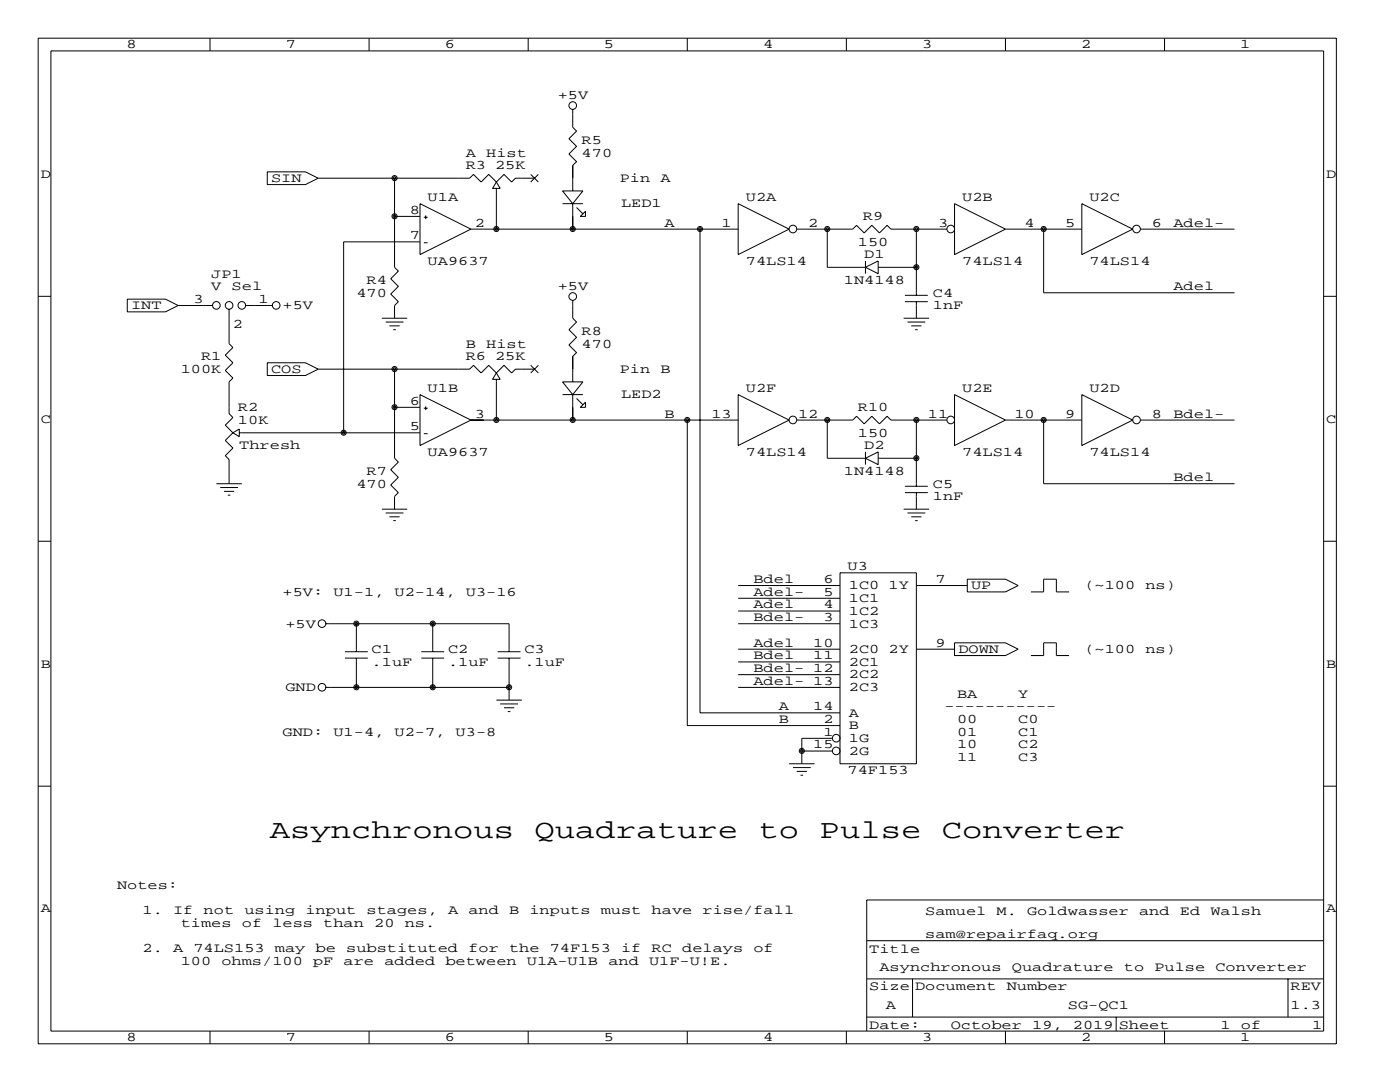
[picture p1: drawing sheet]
<svg xmlns="http://www.w3.org/2000/svg" width="279mm" height="216mm" viewBox="0 0 279 216" stroke-linecap="round" stroke-linejoin="round" font-family="sans-serif">
<g fill="none" stroke="#000" stroke-width=".2">
<path d="M7.6 7.6h259.1v200.7h-259.1zM10.2 10.2h254v195.5h-254zM41.9 7.6v2.6M73.7 7.6v2.6M105.4 7.6v2.6M137.2 7.6v2.6M168.9 7.6v2.6M200.7 7.6v2.6M232.4 7.6v2.6M53.3 34.3h7.7l2.5 1.3-2.5 1.2h-7.7zM63.5 35.6h30.2l.8-.8 1.5 1.5 1.5-1.5 1.6 1.5M78.7 35.6v17.7l.8 .8-1.5 1.5 1.5 1.5-1.5 1.6 1.5 1.5-.8 .8v2.5"/>
<path d="M99.1 37.6v8.1M99.1 36.3l.7 1.3h-1.5zM105.9 34.8l1.5 1.5M106.7 35.6h-3.8l-.8 .7-1.5-1.5-1.5 1.5M107.4 34.8l-1.5 1.5M112.3 38.1h4l-2 2.5zM114.3 21.8v3.6l.8 .8-1.6 1.5 1.6 1.5-1.6 1.5 1.6 1.6-.8 .7v5.1M7.6 59.1h2.6M25.4 59.7h7.6l2.6 1.3-2.6 1.2h-7.6zM78.7 43.2h5.1M83.8 40.6l10.2 5.1-10.2 5.1zM83.8 48.3h-15.2v38.1"/>
<path d="M84.6 43.4h.7M84.6 48.4h.7M85 43v.7M94 45.7h53.3M112.3 40.6h4M114.3 40.6v5.1M114.3 59.9v3.6l.8 .8-1.6 1.5 1.6 1.5-1.6 1.5 1.6 1.6-.8 .7v5.1M115.1 41.4l1.2 1.3M116.8 42.2v1h-1zM139.7 45.7v96.5h27.9M147.3 40.6l10.2 5.1-10.2 5.1zM159 45.7h11.2l.7-.7 1.6 1.5 1.5-1.5 1.5 1.5 1.5-1.5 .8 .7h11.2"/>
<path d="M165.1 45.7h.1M165.1 45.7v7.6h7.6M172.7 53.3l2.6-1.2v2.5zM172.7 52.1v2.5M175.3 53.3h7.6M180.6 58.9h4.6M182.9 45.7v13.2M190.5 40.6l10.2 5.1-10.2 5.1zM200.7 45.7h15.2M208.3 45.7v12.7h38.1M215.9 40.6l10.2 5.1-10.2 5.1zM227.6 45.7h18.8"/>
<path d="M264.2 59.1h2.5M35.6 61h6.8M45.7 61.7v6.9l.8 .7-1.5 1.6 1.5 1.5-1.5 1.5 1.5 1.5-.8 .8v6.3l.8 .8-1.5 1.5 1.5 1.6M49 61h5.4M53.3 72.4h7.7l2.5 1.3-2.5 1.2h-7.7zM63.5 73.7h30.2l.8-.8 1.5 1.5 1.5-1.5 1.6 1.5M76.2 63.5h5.1M77 64.3h3.5M77.7 65h2.1M78.5 65.8h.5M78.7 73.7v17.7l.8 .8-1.5 1.5 1.5 1.5-1.5 1.6 1.5 1.5-.8 .8v2.5M83.8 78.7l10.2 5.1-10.2 5.1z"/>
<path d="M99.1 75.7v8.1M99.1 74.4l.7 1.3h-1.5zM105.9 72.9l1.5 1.5M106.7 73.7h-3.8l-.8 .7-1.5-1.5-1.5 1.5M107.4 72.9l-1.5 1.5M112.3 76.2h4l-2 2.5zM112.3 78.7h4M114.3 78.7v5.1M115.1 79.5l1.2 1.3M147.3 78.7l10.2 5.1-10.2 5.1zM180.3 63.5h5.1M180.6 60.2h4.6"/>
<path d="M181.1 64.3h3.6M181.9 65h2M182.6 65.8h.5M182.9 60.2v3.3M190.5 78.7l10.2 5.1-10.2 5.1zM215.9 78.7l10.2 5.1-10.2 5.1zM43.2 96.5h5.1M43.9 97.3h3.6M44.7 98h2M45.5 98.8h.5M46.5 86.4l-1.5 1.5 1.5 1.5-1.5 1.5 .7 .8v4.8M46.5 86.4l1.3-.8v1.5z"/>
<path d="M47.8 86.4h36M78.7 81.3h5.1M84.6 81.5h.7M84.6 86.5h.7M85 81.1v.7M94 83.8h53.3M115.8 81.3l1-1v1zM137.2 83.8v61h30.4M159 83.8h11.2l.7-.7 1.6 1.5 1.5-1.5 1.5 1.5 1.5-1.5 .8 .7h11.2M165.1 83.8h.1M165.1 83.8v7.6h7.6M172.7 91.4l2.6-1.2v2.5z"/>
<path d="M172.7 90.2v2.5M175.3 91.4h7.6M180.6 98.3h4.6M180.6 97h4.6M182.9 83.8v13.2M182.9 98.3v3.3M200.7 83.8h15.2M208.3 83.8v12.7h38.1M227.6 83.8h18.8M7.6 108h2.6M76.2 101.6h5.1M77 102.4h3.5"/>
<path d="M77.7 103.1h2.1M78.5 103.9h.5M147.3 116.8h20.3M147.3 119.4h20.3M167.6 114.3h15.3v38.1h-15.3zM180.3 101.6h5.1M181.1 102.4h3.6M181.9 103.1h2M182.6 103.9h.5M182.9 116.8h10.1M193 115.6h7.7l2.5 1.2-2.5 1.3h-7.7zM205.7 118.1h2.6v-2.5h2.5v2.5h2.6"/>
<path d="M264.2 108h2.5M65 124.5h36.6v5.5M65 137.2h36.6M68.8 131.3h4.6M68.8 130h4.6M71.1 124.5v5.5M71.1 131.3v5.9M84.1 131.3h4.5M84.1 130h4.5M86.4 124.5v5.5M86.4 131.3v5.9M99.1 139.7h5"/>
<path d="M99.3 131.3h4.6M99.3 130h4.6M101.6 131.3v8.4M147.3 124.5h20.3M147.3 137.2h20.3M147.3 129.5h20.3M147.3 121.9h20.3M147.3 132.1h20.3M147.3 134.6h20.3M182.9 129.5h7.6M190.5 128.3h10.2l2.5 1.2-2.5 1.3h-10.2zM205.7 130.8h2.6v-2.5h2.5v2.5h2.6"/>
<path d="M7.6 156.9h2.6M99.8 140.5h3.6M100.6 141.2h2M101.3 142h.6M157.5 152.4h5.1M158.2 153.2h3.6M159 153.9h2M159.8 154.7h.5M160 149.9h6.1M166.1 147.3h-6.1v5.1M264.2 156.9h2.5M264.2 179.6h-91.2v26.1"/>
<path d="M173 195.3h91.2M173 187.7h91.2M182.1 195.3v7.6M257 195.3v7.6M41.9 205.7v2.6M73.7 205.7v2.6M105.4 205.7v2.6M137.2 205.7v2.6M168.9 205.7v2.6M173 202.9h91.2M200.7 205.7v2.6M222.8 202.9v2.8"/>
<path d="M232.4 205.7v2.6"/>
<circle cx="78.7" cy="35.5" r=".51"/>
<circle cx="78.7" cy="35.5" r=".25"/>
<circle cx="114.3" cy="21.1" r=".76"/>
<circle cx="78.7" cy="43.2" r=".51"/>
<circle cx="78.7" cy="43.2" r=".25"/>
<circle cx="99.1" cy="45.7" r=".51"/>
<circle cx="99.1" cy="45.7" r=".25"/>
<circle cx="114.3" cy="45.7" r=".51"/>
<circle cx="114.3" cy="59.2" r=".76"/>
<circle cx="114.3" cy="45.7" r=".25"/>
<circle cx="139.7" cy="45.7" r=".51"/>
<circle cx="139.7" cy="45.7" r=".25"/>
<circle cx="158.2" cy="45.7" r=".76"/>
<circle cx="165.1" cy="45.7" r=".51"/>
<circle cx="165.1" cy="45.7" r=".25"/>
<circle cx="182.9" cy="53.3" r=".51"/>
<circle cx="182.9" cy="45.7" r=".51"/>
<circle cx="182.9" cy="53.3" r=".25"/>
<circle cx="182.9" cy="45.7" r=".25"/>
<circle cx="189.7" cy="45.7" r=".76"/>
<circle cx="208.3" cy="45.7" r=".51"/>
<circle cx="208.3" cy="45.7" r=".25"/>
<circle cx="226.8" cy="45.7" r=".76"/>
<circle cx="43.2" cy="60.9" r=".76"/>
<circle cx="45.7" cy="60.9" r=".76"/>
<circle cx="48.3" cy="60.9" r=".76"/>
<circle cx="55.1" cy="60.9" r=".76"/>
<circle cx="78.7" cy="73.6" r=".51"/>
<circle cx="78.7" cy="73.6" r=".25"/>
<circle cx="68.6" cy="86.3" r=".51"/>
<circle cx="68.6" cy="86.3" r=".25"/>
<circle cx="78.7" cy="81.3" r=".51"/>
<circle cx="78.7" cy="81.3" r=".25"/>
<circle cx="99.1" cy="83.8" r=".51"/>
<circle cx="99.1" cy="83.8" r=".25"/>
<circle cx="114.3" cy="83.8" r=".51"/>
<circle cx="114.3" cy="83.8" r=".25"/>
<circle cx="137.2" cy="83.8" r=".51"/>
<circle cx="137.2" cy="83.8" r=".25"/>
<circle cx="158.2" cy="83.8" r=".76"/>
<circle cx="165.1" cy="83.8" r=".51"/>
<circle cx="165.1" cy="83.8" r=".25"/>
<circle cx="182.9" cy="83.8" r=".51"/>
<circle cx="182.9" cy="91.4" r=".51"/>
<circle cx="182.9" cy="83.8" r=".25"/>
<circle cx="182.9" cy="91.4" r=".25"/>
<circle cx="189.7" cy="83.8" r=".76"/>
<circle cx="208.3" cy="83.8" r=".51"/>
<circle cx="208.3" cy="83.8" r=".25"/>
<circle cx="226.8" cy="83.8" r=".76"/>
<circle cx="64.3" cy="124.4" r=".76"/>
<circle cx="64.3" cy="137.1" r=".76"/>
<circle cx="71.1" cy="124.4" r=".51"/>
<circle cx="71.1" cy="137.1" r=".51"/>
<circle cx="71.1" cy="137.1" r=".25"/>
<circle cx="71.1" cy="124.4" r=".25"/>
<circle cx="86.4" cy="124.4" r=".51"/>
<circle cx="86.4" cy="137.1" r=".51"/>
<circle cx="86.4" cy="124.4" r=".25"/>
<circle cx="86.4" cy="137.1" r=".25"/>
<circle cx="101.6" cy="137.1" r=".51"/>
<circle cx="101.6" cy="137.1" r=".25"/>
<circle cx="160" cy="149.8" r=".51"/>
<circle cx="160" cy="149.8" r=".25"/>
<circle cx="166.9" cy="149.8" r=".76"/>
<circle cx="166.9" cy="147.3" r=".76"/>
</g>
<g font-size="5.3">
<text x="53.8" y="167.1">Asynchronous</text>
<text x="106.7" y="167.1">Quadrature</text>
<text x="151.4" y="167.1">to</text>
<text x="163.6" y="167.1">Pulse</text>
<text x="188" y="167.1">Converter</text>
</g>
<g font-size="2.6">
<text x="25.3" y="9.7">8</text>
<text x="57" y="9.7">7</text>
<text x="88.8" y="9.7">6</text>
<text x="120.5" y="9.7">5</text>
<text x="152.3" y="9.7">4</text>
<text x="184" y="9.7">3</text>
<text x="215.8" y="9.7">2</text>
<text x="247.5" y="9.7">1</text>
<text x="111.3" y="19.8">+5V</text>
<text x="116.1" y="28.7">R5</text>
<text x="8.1" y="35.5">D</text>
<text x="93" y="33.8">R3 25K</text>
<text x="93" y="31.2">A</text>
<text x="97" y="31.2">Hist</text>
<text x="116.1" y="31.2">470</text>
<text x="264.7" y="35.5">D</text>
<text x="54.1" y="36.3">SIN</text>
<text x="85.3" y="40.1">U1A</text>
<text x="123.7" y="36.3">Pin</text>
<text x="124" y="41.4">LED1</text>
<text x="131.8" y="36.3">A</text>
<text x="148.8" y="40.1">U2A</text>
<text x="192" y="40.1">U2B</text>
<text x="217.4" y="40.1">U2C</text>
<text x="81.8" y="42.7">8</text>
<text x="81.8" y="47.8">7</text>
<text x="94.7" y="45.2">2</text>
<text x="132.6" y="45.2">A</text>
<text x="144" y="45.2">1</text>
<text x="161.3" y="45.2">2</text>
<text x="172.2" y="43.9">R9</text>
<text x="187.2" y="45.2">3</text>
<text x="204.5" y="45.2">4</text>
<text x="212.6" y="45.2">5</text>
<text x="229.9" y="45.2">6</text>
<text x="234.2" y="45.2">Adel-</text>
<text x="85.3" y="52.8">UA9637</text>
<text x="148.8" y="52.8">74LS14</text>
<text x="171.2" y="49">150</text>
<text x="172.5" y="51.6">D1</text>
<text x="192" y="52.8">74LS14</text>
<text x="217.4" y="52.8">74LS14</text>
<text x="42.2" y="55.4">JP1</text>
<text x="42.2" y="57.9">V</text>
<text x="46.2" y="57.9">Sel</text>
<text x="71.1" y="59.2">470</text>
<text x="73.2" y="56.6">R4</text>
<text x="111.3" y="57.9">+5V</text>
<text x="168.4" y="56.6">1N4148</text>
<text x="186.2" y="59.2">C4</text>
<text x="234.2" y="57.9">Adel</text>
<text x="26.2" y="61.7">INT</text>
<text x="38.6" y="60.5">3</text>
<text x="46.5" y="65.5">2</text>
<text x="51.6" y="60.5">1</text>
<text x="56.4" y="61.7">+5V</text>
<text x="186.2" y="61.7">1nF</text>
<text x="40.1" y="71.9">R1</text>
<text x="93" y="71.9">R6 25K</text>
<text x="93" y="69.3">B</text>
<text x="97" y="69.3">Hist</text>
<text x="116.1" y="66.8">R8</text>
<text x="116.1" y="69.3">470</text>
<text x="36.1" y="74.4">100K</text>
<text x="54.1" y="74.4">COS</text>
<text x="123.7" y="74.4">Pin</text>
<text x="131.8" y="74.4">B</text>
<text x="47.5" y="82">R2</text>
<text x="81.8" y="80.8">6</text>
<text x="85.3" y="78.2">U1B</text>
<text x="94.7" y="83.3">3</text>
<text x="124" y="79.5">LED2</text>
<text x="132.6" y="83.3">B</text>
<text x="142" y="83.3">13</text>
<text x="148.8" y="78.2">U2F</text>
<text x="159.3" y="83.3">12</text>
<text x="171.2" y="82">R10</text>
<text x="185.2" y="83.3">11</text>
<text x="192" y="78.2">U2E</text>
<text x="202.4" y="83.3">10</text>
<text x="212.6" y="83.3">9</text>
<text x="217.4" y="78.2">U2D</text>
<text x="229.9" y="83.3">8</text>
<text x="234.2" y="83.3">Bdel-</text>
<text x="8.1" y="84.3">C</text>
<text x="47.5" y="84.6">10K</text>
<text x="47.8" y="89.7">Thresh</text>
<text x="81.8" y="85.9">5</text>
<text x="171.2" y="87.1">150</text>
<text x="172.5" y="89.7">D2</text>
<text x="264.7" y="84.3">C</text>
<text x="73.2" y="94.7">R7</text>
<text x="85.3" y="90.9">UA9637</text>
<text x="148.8" y="90.9">74LS14</text>
<text x="168.4" y="94.7">1N4148</text>
<text x="192" y="90.9">74LS14</text>
<text x="217.4" y="90.9">74LS14</text>
<text x="71.1" y="97.3">470</text>
<text x="186.2" y="97.3">C5</text>
<text x="186.2" y="99.8">1nF</text>
<text x="234.2" y="96">Bdel</text>
<text x="169.2" y="113.8">U3</text>
<text x="56.4" y="118.9">+5V:</text>
<text x="66.5" y="118.9">U1-1,</text>
<text x="78.7" y="118.9">U2-14,</text>
<text x="93" y="118.9">U3-16</text>
<text x="150.4" y="116.3">Bdel</text>
<text x="150.4" y="118.9">Adel-</text>
<text x="164.3" y="116.3">6</text>
<text x="164.3" y="118.9">5</text>
<text x="169.4" y="117.6">1C0</text>
<text x="177.3" y="117.6">1Y</text>
<text x="186.7" y="116.3">7</text>
<text x="193.8" y="117.6">UP</text>
<text x="216.4" y="117.6">(~100</text>
<text x="228.6" y="117.6">ns)</text>
<text x="57" y="125.2">+5V</text>
<text x="150.4" y="124">Bdel-</text>
<text x="150.4" y="121.4">Adel</text>
<text x="164.3" y="121.4">4</text>
<text x="164.3" y="124">3</text>
<text x="169.4" y="120.1">1C1</text>
<text x="169.4" y="122.7">1C2</text>
<text x="169.4" y="125.2">1C3</text>
<text x="74.2" y="130.3">C1</text>
<text x="89.4" y="130.3">C2</text>
<text x="104.6" y="130.3">C3</text>
<text x="150.4" y="129">Adel</text>
<text x="150.4" y="131.6">Bdel</text>
<text x="162.3" y="129">10</text>
<text x="162.3" y="131.6">11</text>
<text x="169.4" y="130.3">2C0</text>
<text x="177.3" y="130.3">2Y</text>
<text x="186.7" y="129">9</text>
<text x="191.3" y="130.3">DOWN</text>
<text x="216.4" y="130.3">(~100</text>
<text x="228.6" y="130.3">ns)</text>
<text x="8.1" y="133.2">B</text>
<text x="57" y="137.9">GND</text>
<text x="74.2" y="132.8">.1uF</text>
<text x="89.4" y="132.8">.1uF</text>
<text x="104.6" y="132.8">.1uF</text>
<text x="150.4" y="136.7">Adel- 13</text>
<text x="150.4" y="134.1">Bdel- 12</text>
<text x="169.4" y="132.8">2C1</text>
<text x="169.4" y="135.4">2C2</text>
<text x="169.4" y="137.9">2C3</text>
<text x="264.7" y="133.2">B</text>
<text x="155.4" y="141.7">A</text>
<text x="162.3" y="141.7">14</text>
<text x="169.4" y="143">A</text>
<text x="188.5" y="141.7">-----------</text>
<text x="191" y="139.2">BA</text>
<text x="203.2" y="139.2">Y</text>
<text x="56.4" y="146.8">GND:</text>
<text x="66.5" y="146.8">U1-4,</text>
<text x="78.7" y="146.8">U2-7,</text>
<text x="90.9" y="146.8">U3-8</text>
<text x="155.4" y="144.3">B</text>
<text x="162.3" y="149.4">15</text>
<text x="164.3" y="144.3">2</text>
<text x="164.3" y="146.8">1</text>
<text x="169.4" y="145.5">B</text>
<text x="169.4" y="148.1">1G</text>
<text x="191" y="144.3">00</text>
<text x="191" y="146.8">01</text>
<text x="191" y="149.4">10</text>
<text x="203.2" y="144.3">C0</text>
<text x="203.2" y="146.8">C1</text>
<text x="203.2" y="149.4">C2</text>
<text x="169.2" y="154.4">74F153</text>
<text x="169.4" y="150.6">2G</text>
<text x="191" y="151.9">11</text>
<text x="203.2" y="151.9">C3</text>
<text x="23.4" y="177.3">Notes:</text>
<text x="8.1" y="182.1">A</text>
<text x="28.4" y="182.4">1.</text>
<text x="34.5" y="182.4">If</text>
<text x="36.1" y="184.9">times</text>
<text x="40.6" y="182.4">not</text>
<text x="48.3" y="184.9">of</text>
<text x="48.8" y="182.4">using</text>
<text x="54.4" y="184.9">less</text>
<text x="61" y="182.4">input</text>
<text x="64.5" y="184.9">than</text>
<text x="73.2" y="182.4">stages,</text>
<text x="74.7" y="184.9">20</text>
<text x="80.8" y="184.9">ns.</text>
<text x="89.4" y="182.4">A</text>
<text x="93.5" y="182.4">and</text>
<text x="101.6" y="182.4">B</text>
<text x="105.7" y="182.4">inputs</text>
<text x="119.9" y="182.4">must</text>
<text x="130" y="182.4">have</text>
<text x="140.2" y="182.4">rise/fall</text>
<text x="184.7" y="182.6">Samuel</text>
<text x="198.9" y="182.6">M.</text>
<text x="205" y="182.6">Goldwasser</text>
<text x="227.3" y="182.6">and</text>
<text x="235.5" y="182.6">Ed</text>
<text x="241.6" y="182.6">Walsh</text>
<text x="264.7" y="182.1">A</text>
<text x="28.4" y="190">2.</text>
<text x="34.5" y="190">A</text>
<text x="38.6" y="190">74LS153</text>
<text x="54.9" y="190">may</text>
<text x="63" y="190">be</text>
<text x="69.1" y="190">substituted</text>
<text x="93.5" y="190">for</text>
<text x="101.6" y="190">the</text>
<text x="109.7" y="190">74F153</text>
<text x="124" y="190">if</text>
<text x="130" y="190">RC</text>
<text x="136.1" y="190">delays</text>
<text x="150.4" y="190">of</text>
<text x="173.5" y="190.2">Title</text>
<text x="184.7" y="187.2">sam@repairfaq.org</text>
<text x="36.1" y="192.5">100</text>
<text x="44.2" y="192.5">ohms/100</text>
<text x="62.5" y="192.5">pF</text>
<text x="68.6" y="192.5">are</text>
<text x="76.7" y="192.5">added</text>
<text x="88.9" y="192.5">between</text>
<text x="105.2" y="192.5">U1A-U1B</text>
<text x="121.4" y="192.5">and</text>
<text x="129.5" y="192.5">U1F-U!E.</text>
<text x="173.5" y="197.6">Size Document</text>
<text x="175.5" y="193.8">Asynchronous</text>
<text x="200.9" y="197.6">Number</text>
<text x="201.9" y="193.8">Quadrature</text>
<text x="224.3" y="193.8">to</text>
<text x="230.4" y="193.8">Pulse</text>
<text x="242.6" y="193.8">Converter</text>
<text x="257.6" y="197.6">REV</text>
<text x="176.8" y="201.4">A</text>
<text x="213.1" y="201.4">SG-QC1</text>
<text x="257.6" y="201.4">1.3</text>
<text x="25.3" y="207.8">8</text>
<text x="57" y="207.8">7</text>
<text x="88.8" y="207.8">6</text>
<text x="120.5" y="207.8">5</text>
<text x="152.3" y="207.8">4</text>
<text x="173.5" y="205.2">Date:</text>
<text x="184" y="207.8">3</text>
<text x="189.7" y="205.2">October</text>
<text x="206" y="205.2">19,</text>
<text x="214.1" y="205.2">2019 Sheet</text>
<text x="215.8" y="207.8">2</text>
<text x="243.6" y="205.2">1</text>
<text x="247.5" y="207.8">1</text>
<text x="247.7" y="205.2">of</text>
<text x="261.9" y="205.2">1</text>
</g>
</svg>
